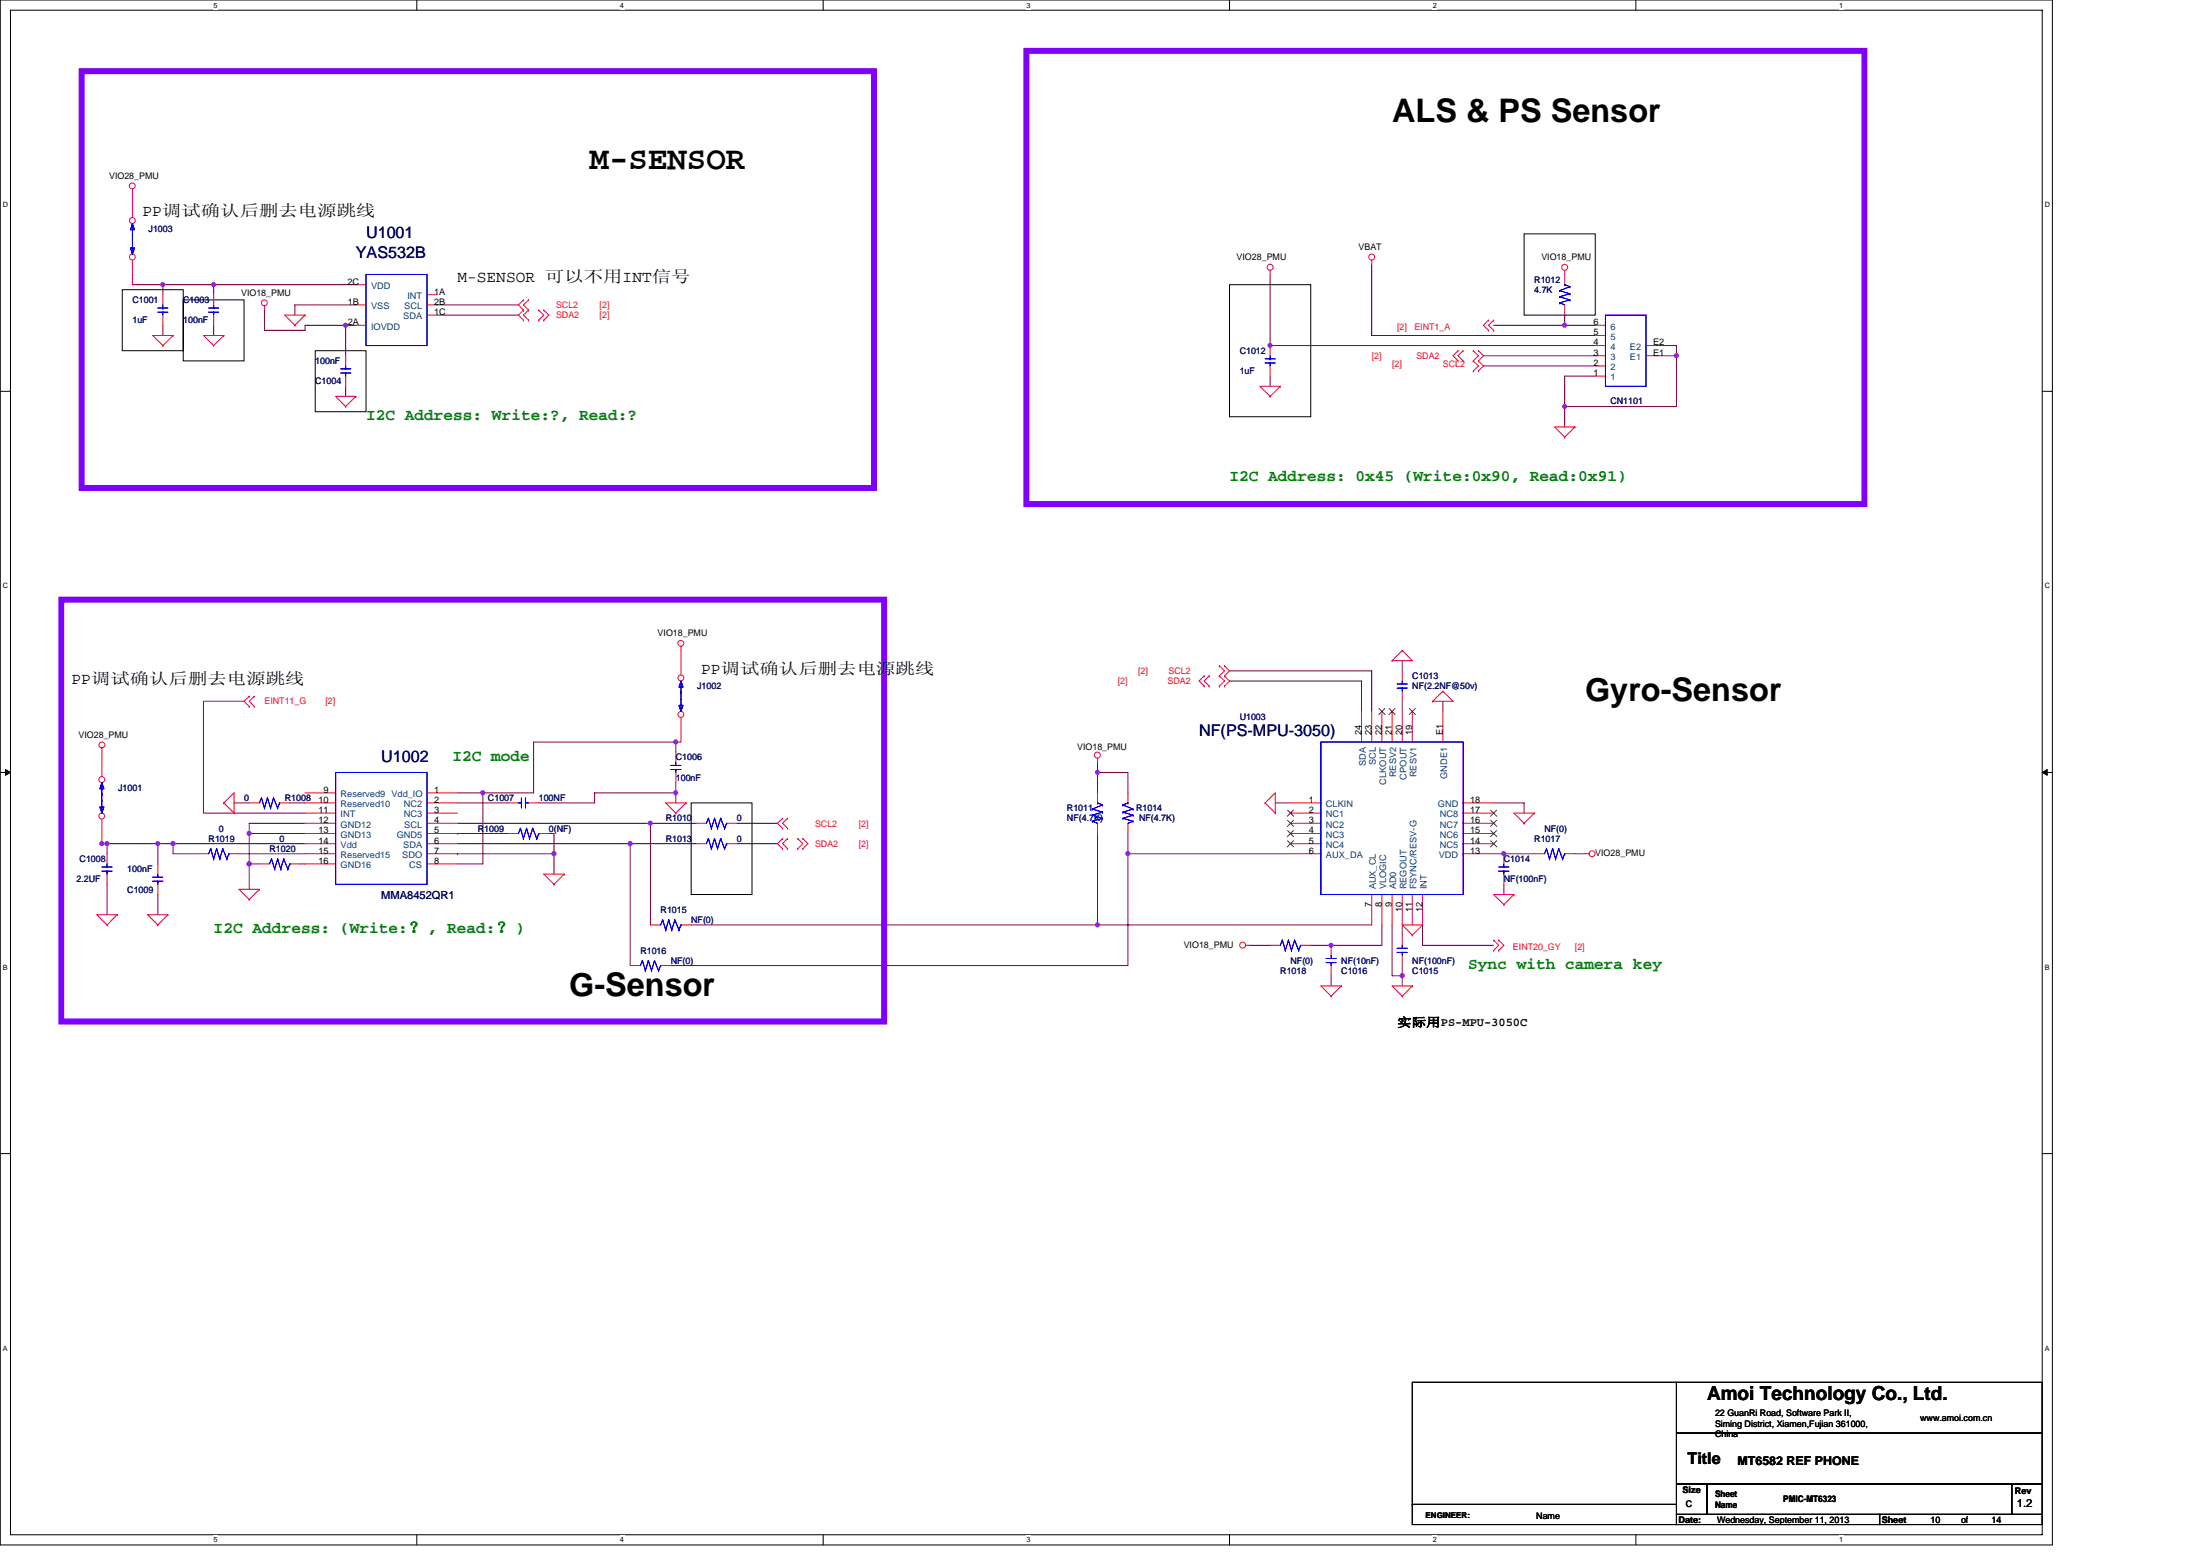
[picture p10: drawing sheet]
<svg xmlns="http://www.w3.org/2000/svg" width="297mm" height="210mm" viewBox="0 0 297 210" stroke-linecap="round" stroke-linejoin="round" font-family="sans-serif">
<path d="M0 0h277.1v208.5h-277.1zM1.4 1.4h274.3v205.7h-274.3z" fill="none" stroke="#000" stroke-width=".14"/>
<g fill="#fff">
<path d="M28.8 .1h.6v1.1h-.6z"/>
<path d="M28.8 207.3h.6v1.1h-.6z"/>
</g>
<path d="M56.3 0v1.4M56.3 207.1v1.4" fill="none" stroke="#000" stroke-width=".14"/>
<g fill="#fff">
<path d="M83.7 .1h.6v1.1h-.6z"/>
<path d="M83.7 207.3h.6v1.1h-.6z"/>
</g>
<path d="M111.1 0v1.4M111.1 207.1v1.4" fill="none" stroke="#000" stroke-width=".14"/>
<g fill="#fff">
<path d="M138.6 .1h.5v1.1h-.5z"/>
<path d="M138.6 207.3h.5v1.1h-.5z"/>
</g>
<path d="M166 0v1.4M166 207.1v1.4" fill="none" stroke="#000" stroke-width=".14"/>
<g fill="#fff">
<path d="M193.4 .1h.6v1.1h-.6z"/>
<path d="M193.4 207.3h.6v1.1h-.6z"/>
</g>
<path d="M220.9 0v1.4M220.9 207.1v1.4" fill="none" stroke="#000" stroke-width=".14"/>
<g fill="#fff">
<path d="M248.3 .1h.6v1.1h-.6z"/>
<path d="M248.3 207.3h.6v1.1h-.6z"/>
<path d="M.4 27.1h.7v1.1h-.7z"/>
<path d="M276.1 27.1h.7v1.1h-.7z"/>
<path d="M.4 78.5h.7v1.1h-.7z"/>
<path d="M276.1 78.5h.7v1.1h-.7z"/>
</g>
<path d="M0 52.8h1.4M275.7 52.8h1.4" fill="none" stroke="#000" stroke-width=".14"/>
<g fill="#fff">
<path d="M.4 130h.7v1.1h-.7z"/>
<path d="M276.1 130h.7v1.1h-.7z"/>
</g>
<path d="M0 104.2h1.4M275.7 104.2h1.4" fill="none" stroke="#000" stroke-width=".14"/>
<path d="M.7 103.8l.7 .4-.7 .4zM275.7 104.2l.7-.4v.8z" fill="#000" stroke="#000" stroke-width=".14"/>
<g fill="#fff">
<path d="M.4 181.4h.7v1.1h-.7z"/>
<path d="M276.1 181.4h.7v1.1h-.7z"/>
</g>
<g fill="none" stroke="#000" stroke-width=".14">
<path d="M16.5 39.1h8.2v8.2h-8.2zM166 38.4h11v17.8h-11zM205.8 31.6h9.6v10.9h-9.6zM24.7 40.5h8.3v8.2h-8.3zM42.6 47.3h6.8v8.3h-6.8zM93.3 108.4h8.2v12.3h-8.2zM0 155.7h1.4M275.7 155.7h1.4M190.7 186.5h35.7v19.2h-35.7zM226.4 186.5h49.3v6.9h-49.3zM226.4 193.4h49.3v6.9h-49.3zM190.7 203h.1"/>
<path d="M190.7 203h35.7M226.4 200.3h4.1v4.1h-4.1zM226.4 204.4h27.4v1.3h-27.4zM230.5 200.3h41.1v4.1h-41.1zM253.8 204.4h21.9v1.3h-21.9zM271.6 200.3h4.1v4.1h-4.1z"/>
</g>
<g fill="none" stroke="#800040" stroke-width=".14">
<path d="M17.9 37v1.4h4.1v1.4M22 38.4h.1M22 38.4h6.8M28.8 38.4h19.2M28.8 38.4v1.4M171.5 37v9.6M185.2 35.7v9.6h30.2M22 43.9v1.4M28.8 43.9v1.4M35.7 41.8v2.8h5.5v-.7h5.5M46.7 52.1v1.4M46.7 43.9v4.1"/>
<path d="M46.7 43.9h.1M46.7 43.9h1.3M48 41.1h-8.2v1.4M59 41.1h11M59 42.5h11M171.5 50.8v1.3M171.5 46.6h.1M171.5 46.6h43.9M200.3 48h15.1M200.3 49.4h15.1M201.7 43.9h9.6M211.3 43.9h.1"/>
<path d="M211.3 42.5v1.4M211.3 54.9v2.7M211.3 54.9h.1M211.3 43.9h4.1M215.4 50.8h-4.1v4.1M223.6 48h2.8M223.6 46.6h2.8M226.4 48v6.9h-15.1M226.4 46.6h.1M226.4 46.6v1.4M33 94.6h-5.5v15.1h13.7M166 91.9h17.8v4.1"/>
<path d="M166 90.5h19.2v5.5M189.3 89.2v1.3M189.3 94.6v1.4M194.8 94.6v1.4M13.8 113.9h.7M14.5 113.9h6.8M14.5 119.3v4.1M14.5 113.9h.1M14.5 113.9v1.3M21.3 113.9v2.7M21.3 113.9h2.1v1.3h3.4M21.3 113.9h.1"/>
<path d="M23.4 113.9h.1M23.4 113.9h17.8M31.6 108.4h2.1M32.3 115.2h8.9M33.7 116.6h.1M33.7 112.5h7.5M33.7 112.5h.1M33.7 116.6h1.3M33.7 112.5v7.5M39.1 108.4h2.1M40.5 116.6h.7M41.2 111.1h-7.5v1.4"/>
<path d="M61.8 108.4h6.8M61.8 115.2h.1M61.8 107h3.4M61.8 111.1h26v13.7M61.8 113.9h23.3M61.8 112.5h.1M61.8 115.2h13M61.8 112.5h6.8M65.2 107v9.6h-3.4M65.2 107h.1M74.1 112.5h.7v2.7M74.8 115.2v2.8"/>
<path d="M85.1 113.9h.1M85.1 113.9v16.4M85.1 113.9h8.9M87.8 111.1h.1M87.8 111.1h6.2M91.2 100.1v1.4M91.2 107h-10.9v1.4h-7.6M91.2 105.6v1.4M91.2 107h.1M91.2 100.1h-19.2v6.9h-6.8M91.2 100.1h.1M91.2 107v1.4"/>
<path d="M91.2 100.1h.7M99.5 113.9h5.5M99.5 111.1h5.5M148.2 104.2h4.1v2.8M148.2 104.2h.1M148.2 102.9v4.1M148.2 112.5v12.3h37M152.3 112.5v2.7M152.3 115.2h.1M152.3 115.2v15.1h-61.7M152.3 115.2h21.9M172.2 108.4h2"/>
<path d="M201.7 108.4h4.1v1.3M201.7 115.2h1.3M203 119.3v1.4M203 115.2h.1M203 115.2h4.2M212.6 115.2h1.4M21.3 120.7v2.7M93.3 124.8h54.9M148.2 124.8h.1M168.8 127.6h2.7M177 127.6h2.7M179.7 131.7v1.4"/>
<path d="M179.7 127.6h.1M186.6 124.8v2.8h-6.9M188 124.8v6.9h1.3M189.3 124.8v1.4M189.3 131.7h.1M189.3 130.3v1.4M189.3 131.7v1.4M192.1 124.8v2.8h9.6"/>
</g>
<g fill="#f0f" stroke="#f0f" stroke-width=".14">
<circle cx="91.2" cy="107" r=".27"/>
<circle cx="28.8" cy="38.4" r=".27"/>
<circle cx="22" cy="38.4" r=".27"/>
<circle cx="46.7" cy="43.9" r=".27"/>
<circle cx="14.4" cy="113.8" r=".27"/>
<circle cx="21.3" cy="113.8" r=".27"/>
<circle cx="74.8" cy="115.2" r=".27"/>
<circle cx="87.8" cy="111.1" r=".27"/>
<circle cx="85.1" cy="113.8" r=".27"/>
<circle cx="33.6" cy="116.6" r=".27"/>
<circle cx="65.2" cy="107" r=".27"/>
<circle cx="33.6" cy="112.5" r=".27"/>
<circle cx="91.2" cy="100.1" r=".27"/>
<circle cx="23.4" cy="113.8" r=".27"/>
<circle cx="211.2" cy="43.9" r=".27"/>
<circle cx="171.5" cy="46.6" r=".27"/>
<circle cx="226.3" cy="48" r=".27"/>
<circle cx="211.2" cy="54.9" r=".27"/>
<circle cx="189.3" cy="131.7" r=".27"/>
<circle cx="179.7" cy="127.6" r=".27"/>
<circle cx="203" cy="115.2" r=".27"/>
<circle cx="13.7" cy="113.8" r=".27"/>
<circle cx="148.2" cy="104.2" r=".27"/>
<circle cx="152.3" cy="115.2" r=".27"/>
<circle cx="148.2" cy="124.8" r=".27"/>
</g>
<g fill="none" stroke="#f00" stroke-width=".14">
<path d="M17.9 25.5v.6M171.5 36.5v.5M185.2 35.1v.6M211.3 36.5v.5M22 46.6h.1M23.4 45.3h-2.8l1.4 1.3M23.4 45.3h.1M23.4 45.3l-1.4 1.3M28.8 46.6h.1M30.2 45.3h-2.7l1.3 1.3M30.2 45.3h.1M30.2 45.3l-1.4 1.3"/>
<path d="M35.7 41.3v.5M39.8 43.9h.1M41.2 42.5h-2.7l1.3 1.4M41.2 42.5h.1M41.2 42.5l-1.4 1.4M46.7 54.9h.1M48 53.5h-2.7l1.4 1.4M48 53.5h.1M48 53.5l-1.3 1.4M70.7 40.5h.1M70.7 41.8h.1M70.7 43.2h.1"/>
<path d="M70.7 40.5l-.7 .6 .7 .7M70.7 41.8l-.7 .7 .7 .7M71.4 41.8h.1M71.4 40.5h.1M71.4 43.2h.1M71.4 40.5l-.7 .6 .7 .7M71.4 41.8l-.7 .7 .7 .7M72.7 43.2h.1M72.7 41.8h.1M72.7 41.8l.7 .7-.7 .7M73.4 43.2h.1M73.4 41.8h.1"/>
<path d="M73.4 41.8l.7 .7-.7 .7M171.5 53.5h.1M172.9 52.1h-2.8l1.4 1.4M172.9 52.1h.1M172.9 52.1l-1.4 1.4M196.9 48.7h.1M196.9 47.3h.1M196.9 47.3l-.7 .7 .7 .7M197.5 48.7h.1M197.5 47.3h.1M197.5 47.3l-.6 .7 .6 .7M198.9 48.7h.1"/>
<path d="M198.9 47.3h.1M198.9 50.1h.1M198.9 47.3l.7 .7-.7 .7M198.9 48.7l.7 .7-.7 .7M199.6 47.3h.1M199.6 48.7h.1M199.6 50.1h.1M199.6 47.3l.7 .7-.7 .7M199.6 48.7l.7 .7-.7 .7M201 43.2h.1M201 44.6h.1M201 43.2l-.7 .7 .7 .7"/>
<path d="M201.7 43.2h.1M201.7 44.6h.1M201.7 43.2l-.7 .7 .7 .7M211.3 59h.1M212.6 57.6h-2.7l1.4 1.4M212.6 57.6h.1M212.6 57.6l-1.3 1.4M33.7 95.3h.1M33.7 94h.1M33.7 94l-.7 .6 .7 .7M34.3 94h.1M34.3 95.3h.1"/>
<path d="M34.3 94l-.6 .6 .6 .7M91.9 87.2v.6M162.6 92.6h.1M162.6 91.2h.1M162.6 91.2l-.7 .7 .7 .7M163.3 92.6h.1M163.3 91.2h.1M163.3 91.2l-.7 .7 .7 .7M164.6 92.6h.1M164.6 91.2h.1M164.6 89.9h.1M164.6 91.2l.7 .7-.7 .7"/>
<path d="M164.6 89.9l.7 .6-.7 .7M165.3 91.2h.1M165.3 92.6h.1M165.3 89.9h.1M165.3 91.2l.7 .7-.7 .7M165.3 89.9l.7 .6-.7 .7M188 89.2h.1M189.3 87.8l1.4 1.4h-2.7M189.3 87.8h.1M189.3 87.8l-1.3 1.4M193.4 94.6h.1M194.8 93.3l1.4 1.3h-2.8"/>
<path d="M194.8 93.3h.1M194.8 93.3l-1.4 1.3M13.8 100.9v.6M21.3 116.6v1.4M21.3 119.3v1.4M30.2 108.4l1.4-1.4v2.7M30.2 108.4h.1M30.2 108.4l1.4 1.3M31.6 109.7h.1M68.6 108.4h1.4M71.4 108.4h1.3M74.8 119.3h.1"/>
<path d="M76.2 118h-2.8l1.4 1.3M76.2 118h.1M76.2 118l-1.4 1.3M91.2 109.7h.1M92.6 108.4h-2.7l1.3 1.3M92.6 108.4h.1M92.6 108.4l-1.4 1.3M105.7 110.4h.1M105.7 111.8h.1M105.7 113.2h.1M105.7 114.5h.1M105.7 110.4l-.7 .7 .7 .7"/>
<path d="M105.7 113.2l-.7 .7 .7 .6M106.3 111.8h.1M106.3 110.4h.1M106.3 114.5h.1M106.3 113.2h.1M106.3 110.4l-.6 .7 .6 .7M106.3 113.2l-.6 .7 .6 .6M107.7 114.5h.1M107.7 113.2h.1M107.7 113.2l.7 .7-.7 .6M108.4 114.5h.1M108.4 113.2h.1"/>
<path d="M108.4 113.2l.7 .7-.7 .6M148.2 102.3v.6M148.2 107v1.4M148.2 111.1v1.4M170.8 108.4l1.4-1.4v2.7M170.8 108.4h.1M170.8 108.4l1.4 1.3M172.2 109.7h.1M205.8 111.1h.1M207.2 109.7h-2.8l1.4 1.4M207.2 109.7h.1M207.2 109.7l-1.4 1.4"/>
<path d="M214 115.2h.6M14.5 124.8h.1M15.8 123.4h-2.7l1.4 1.4M15.8 123.4h.1M15.8 123.4l-1.3 1.4M21.3 124.8h.1M22.7 123.4h-2.8l1.4 1.4M22.7 123.4h.1M22.7 123.4l-1.4 1.4M33.7 121.4h.1M35 120h-2.7l1.4 1.4M35 120h.1"/>
<path d="M35 120l-1.3 1.4M168.2 127.6h.6M179.7 134.4h.1M179.7 127.6v1.3M179.7 130.3v1.4M181.1 133.1h-2.8l1.4 1.3M181.1 133.1h.1M181.1 133.1l-1.4 1.3M189.3 134.4h.1M190.7 133.1h-2.7l1.3 1.3M190.7 133.1h.1M190.7 126.2h.1"/>
<path d="M190.7 133.1l-1.4 1.3M192.1 124.8h-2.8l1.4 1.4M192.1 124.8h.1M192.1 124.8l-1.4 1.4M201.7 126.9h.1M201.7 128.2h.1M201.7 126.9l.7 .7-.7 .6M202.4 126.9h.1M202.4 128.2h.1M202.4 126.9l.6 .7-.6 .6M203 122.1h.1M204.4 120.7h-2.7l1.3 1.4"/>
<path d="M204.4 120.7h.1M204.4 120.7l-1.4 1.4"/>
<circle cx="17.9" cy="25.1" r=".4"/>
<circle cx="171.5" cy="36.1" r=".4"/>
<circle cx="185.2" cy="34.7" r=".4"/>
<circle cx="211.3" cy="36.1" r=".4"/>
<circle cx="35.7" cy="40.9" r=".4"/>
<circle cx="91.9" cy="86.8" r=".4"/>
<circle cx="13.8" cy="100.5" r=".4"/>
<circle cx="148.2" cy="101.9" r=".4"/>
<circle cx="215" cy="115.2" r=".4"/>
<circle cx="167.8" cy="127.5" r=".4"/>
</g>
<path d="M11 9.6h107v56.2h-107zM138.6 6.9h113.1v61.1h-113.1zM8.3 80.9h111.1v57h-111.1z" fill="none" stroke="#8000ff" stroke-width=".8"/>
<g fill="none" stroke="#00f" stroke-width=".14">
<path d="M20.6 118.9h1.4M20.6 118.4h1.4M21.3 118v.4M21.3 118.9h.1M21.3 118.9v.4M70 108.4h.4M70.4 107.7v1.4M70.9 107.7v1.4M70.9 108.4h.1M70.9 108.4h.5M147.5 110.8h.1M147.5 110h.1"/>
<path d="M147.5 109.2h.1M147.5 110.8l.7 .3M147.5 110l1.4 .4M147.5 109.2l1.4 .4M148.2 108.4h.1M148.2 108.4l.7 .2M148.9 110.4h.1M148.9 109.6h.1M148.9 108.6h.1M148.9 110.4l-1.4 .4M148.9 109.6l-1.4 .4M148.9 108.6l-1.4 .6"/>
<path d="M179 129.9h1.4M179 129.3h1.4M179.7 128.9v.4M179.7 129.9h.1M179.7 129.9v.4"/>
</g>
<circle cx="17.9" cy="29.8" r=".4" fill="#fff" stroke="#f00" stroke-width=".14"/>
<path d="M17.9 26.1v3.3" fill="none" stroke="#f00" stroke-width=".14"/>
<circle cx="17.9" cy="34.7" r=".4" fill="#fff" stroke="#f00" stroke-width=".14"/>
<g fill="none" stroke="#f00" stroke-width=".14">
<path d="M17.9 35.1v3.3M171.5 46.6v1.4M171.5 49.4v1.4M33.7 108.4h1.3M37.8 108.4h1.3M41.2 113.9h4.1M41.2 108.4h4.1M41.2 107h4.1M41.2 109.7h4.1M41.2 111.1h4.1M41.2 112.5h4.1M41.2 115.2h4.1"/>
<path d="M41.2 116.6h4.1M57.7 113.9h4.1M57.7 108.4h4.1M57.7 107h4.1M57.7 109.7h4.1M57.7 111.1h4.1M57.7 112.5h4.1M57.7 115.2h4.1M57.7 116.6h4.1M94 113.9h1.4M98.1 113.9h1.4M152.3 107v1.4"/>
<path d="M152.3 111.1v1.4M203 115.2v1.4M203 118v1.3M207.2 115.2h1.3M211.3 115.2h1.3M87.8 124.8h1.4M91.9 124.8h1.4"/>
</g>
<g fill="none" stroke="#00f" stroke-width=".14">
<path d="M17.9 31.7v2.6l-.3-.8h.6l-.3 .8M17.9 30.2l-.3 .8h.6l-.3-.8v1.6M17.9 31.7h.1M170.8 48.4h1.4M170.8 49h1.4M171.5 49v.4M171.5 48.4h.1M171.5 48v.4M35.3 107.7h.1M35.3 107.7l-.3 .7M35.3 107.7l.4 1.4M35.7 109.1h.1"/>
<path d="M36.1 107.7h.1M36.1 107.7l-.4 1.4M36.1 107.7l.4 1.4M36.5 109.1h.1M36.9 107.7h.1M36.9 107.7l-.4 1.4M36.9 107.7l.6 1.4M37.5 109.1h.1M37.8 108.4h.1M37.8 108.4l-.3 .7M45.3 104.2h12.4v15.1h-12.4zM95.6 113.2h.1"/>
<path d="M95.6 113.2l-.2 .7M95.6 113.2l.5 1.3M96.1 114.5h.1M96.5 113.2h.1M96.5 113.2l-.4 1.3M96.5 113.2l.4 1.3M96.9 114.5h.1M97.3 113.2h.1M97.3 113.2l-.4 1.3M97.3 113.2l.5 1.3M97.8 114.5h.1M98.1 113.9h.1"/>
<path d="M98.1 113.9l-.3 .6M151.6 110.4h.1M151.6 109.6h.1M151.6 108.6h.1M151.6 110.4l1.4 .4M151.6 109.6l1.4 .4M151.6 108.6l1.4 .6M152.3 108.4h.1M152.3 108.4l-.7 .2M153 110.8h.1M153 110h.1M153 109.2h.1"/>
<path d="M153 110.8l-.7 .3M153 110l-1.4 .4M153 109.2l-1.4 .4M202.4 117.6h1.3M202.4 117h1.3M203 116.6v.4M203 117.6h.1M203 117.6v.4M208.8 114.5h.1M208.8 114.5l-.3 .7M208.8 114.5l.4 1.4M209.2 115.9h.1"/>
<path d="M209.6 114.5h.1M209.6 114.5l-.4 1.4M209.6 114.5l.4 1.4M210 115.9h.1M210.5 114.5h.1M210.5 114.5l-.5 1.4M210.5 114.5l.5 1.4M211 115.9h.1M211.3 115.2h.1M211.3 115.2l-.3 .7M89.5 124.1h.1M89.5 124.1l-.3 .7"/>
<path d="M89.5 124.1l.4 1.4M89.9 125.5h.1M90.3 124.1h.1M90.3 124.1l-.4 1.4M90.3 124.1l.4 1.4M90.7 125.5h.1M91.1 124.1h.1M91.1 124.1l-.4 1.4M91.1 124.1l.6 1.4M91.7 125.5h.1M91.9 124.8h.1M91.9 124.8l-.2 .7"/>
</g>
<circle cx="13.7" cy="105.2" r=".4" fill="#fff" stroke="#f00" stroke-width=".14"/>
<path d="M13.8 101.5v3.3" fill="none" stroke="#f00" stroke-width=".14"/>
<circle cx="13.7" cy="110.1" r=".4" fill="#fff" stroke="#f00" stroke-width=".14"/>
<g fill="none" stroke="#f00" stroke-width=".14">
<path d="M28.8 39.8v1.3M28.8 42.5v1.4M215.4 50.8h1.4M215.4 49.4h1.4M215.4 48h1.4M215.4 46.6h1.4M215.4 45.3h1.4M215.4 43.9h1.4M222.2 48h1.4M222.2 46.6h1.4M189.3 90.5v1.4M189.3 93.3v1.3"/>
<path d="M13.8 110.6v3.3M35 116.6h1.4M39.1 116.6h1.4M68.6 112.5h1.4M72.7 112.5h1.4M91.2 101.5v1.4M91.2 104.2v1.4M94 111.1h1.4M98.1 111.1h1.4M85.1 130.3h1.4M89.2 130.3h1.4M189.3 126.2v1.4"/>
<path d="M189.3 128.9v1.4"/>
</g>
<g fill="none" stroke="#00f" stroke-width=".14">
<path d="M28.2 42.1h1.3M28.2 41.6h1.3M28.8 41.1v.5M28.8 42.1h.1M28.8 42.1v.4M216.8 42.5h5.4v9.6h-5.4zM188.6 92.9h1.4M188.6 92.3h1.4M189.3 91.9v.4M189.3 92.9h.1M189.3 92.9v.4M13.8 107.1v2.6l-.3-.8h.5l-.2 .8"/>
<path d="M13.8 105.6l-.3 .8h.5l-.2-.8v1.7M13.8 107.1h.1M36.7 115.9h.1M36.7 115.9l-.3 .7M36.7 115.9l.4 1.4M37.1 117.3h.1M37.5 115.9h.1M37.5 115.9l-.4 1.4M37.5 115.9l.4 1.4M37.9 117.3h.1M38.3 115.9h.1M38.3 115.9l-.4 1.4"/>
<path d="M38.3 115.9l.6 1.4M38.9 117.3h.1M39.1 116.6h.1M39.1 116.6l-.2 .7M70.3 111.8h.1M70.3 111.8l-.3 .7M70.3 111.8l.4 1.4M70.7 113.2h.1M71.1 111.8h.1M71.1 111.8l-.4 1.4M71.1 111.8l.4 1.4M71.5 113.2h.1"/>
<path d="M71.9 111.8h.1M71.9 111.8l-.4 1.4M71.9 111.8l.6 1.4M72.5 113.2h.1M72.7 112.5h.1M72.7 112.5l-.2 .7M90.6 103.8h1.3M90.6 103.3h1.3M91.2 102.9v.4M91.2 103.8h.1M91.2 103.8v.4M95.6 110.4h.1"/>
<path d="M95.6 110.4l-.2 .7M95.6 110.4l.5 1.4M96.1 111.8h.1M96.5 110.4h.1M96.5 110.4l-.4 1.4M96.5 110.4l.4 1.4M96.9 111.8h.1M97.3 110.4h.1M97.3 110.4l-.4 1.4M97.3 110.4l.5 1.4M97.8 111.8h.1M98.1 111.1h.1"/>
<path d="M98.1 111.1l-.3 .7M86.7 129.6h.1M86.7 129.6l-.2 .7M86.7 129.6l.4 1.4M87.1 131h.1M87.5 129.6h.1M87.5 129.6l-.4 1.4M87.5 129.6l.5 1.4M88 131h.1M88.4 129.6h.1M88.4 129.6l-.4 1.4M88.4 129.6l.5 1.4"/>
<path d="M88.9 131h.1M89.2 130.3h.1M89.2 130.3l-.3 .7M188.6 128.5h1.4M188.6 128h1.4M189.3 127.6v.4M189.3 128.5h.1M189.3 128.5v.4"/>
</g>
<circle cx="91.9" cy="91.5" r=".4" fill="#fff" stroke="#f00" stroke-width=".14"/>
<path d="M91.9 87.8v3.3" fill="none" stroke="#f00" stroke-width=".14"/>
<circle cx="91.9" cy="96.4" r=".4" fill="#fff" stroke="#f00" stroke-width=".14"/>
<g fill="none" stroke="#f00" stroke-width=".14">
<path d="M22 39.8v1.3M48 38.4h1.4M57.7 39.8h1.3M211.3 37v1.4M22 42.5v1.4M46.7 48v1.4M46.7 50.8v1.3M48 41.1h1.4M48 43.9h1.4M57.7 41.1h1.3M57.7 42.5h1.3M211.3 41.1v1.4"/>
<path d="M91.9 96.8v3.3M183.8 96v4.1M185.2 96v4.1M186.6 96v4.1M188 96v4.1M189.3 96v4.1M190.7 96v4.1M194.8 96v4.1M14.5 115.2v1.4M14.5 118v1.3M26.8 115.2h1.4M30.9 115.2h1.4"/>
<path d="M174.2 108.4h4.1M174.2 109.7h4.1M174.2 111.1h4.1M174.2 112.5h4.1M174.2 113.9h4.1M174.2 115.2h4.1M197.5 108.4h4.2M197.5 109.7h4.2M197.5 111.1h4.2M197.5 112.5h4.2M197.5 113.9h4.2M197.5 115.2h4.2"/>
<path d="M171.5 127.6h1.4M175.6 127.6h1.4M185.2 120.7v4.1M186.6 120.7v4.1M188 120.7v4.1M189.3 120.7v4.1M190.7 120.7v4.1M192.1 120.7v4.1"/>
</g>
<g fill="none" stroke="#00f" stroke-width=".14">
<path d="M49.4 37h8.3v9.6h-8.3zM210.6 39.2h.1M210.6 39.2l1.4 .4M211.3 38.4h.1M211.3 38.4l.7 .3M212 39.6h.1M212 38.7h.1M212 39.6l-1.4 .4M212 38.7l-1.4 .5M21.3 41.6h1.4M21.3 42.1h1.4M22 42.1v.4"/>
<path d="M22 41.6h.1M22 41.1v.5M46 50.3h1.4M46 49.8h1.4M46.7 49.4v.4M46.7 50.3h.1M46.7 50.3v.5M210.6 40.9h.1M210.6 40h.1M210.6 40.9l.7 .2M210.6 40l1.4 .5M212 40.5h.1"/>
<path d="M212 40.5l-1.4 .4M91.9 93.4v2.6l-.2-.8h.5l-.3 .8M91.9 91.9l-.2 .8h.5l-.3-.8v1.7M91.9 93.4h.1M13.8 117.6h1.3M13.8 117h1.3M14.5 116.6v.4M14.5 117.6h.1M14.5 117.6v.4M28.4 114.5h.1M28.4 114.5l-.2 .7M28.4 114.5l.4 1.4"/>
<path d="M28.8 115.9h.1M29.2 114.5h.1M29.2 114.5l-.4 1.4M29.2 114.5l.5 1.4M29.7 115.9h.1M30.1 114.5h.1M30.1 114.5l-.4 1.4M30.1 114.5l.5 1.4M30.6 115.9h.1M30.9 115.2h.1M30.9 115.2l-.3 .7M178.3 100.1h19.2v20.6h-19.2z"/>
<path d="M173.1 126.9h.1M173.1 126.9l-.2 .7M173.1 126.9l.4 1.3M173.5 128.2h.1M174 126.9h.1M174 126.9l-.5 1.3M174 126.9l.4 1.3M174.4 128.2h.1M174.8 126.9h.1M174.8 126.9l-.4 1.3M174.8 126.9l.5 1.3M175.3 128.2h.1"/>
<path d="M175.6 127.6h.1M175.6 127.6l-.3 .6"/>
</g>
<g fill="none" stroke="#804000" stroke-width=".14">
<path d="M186.2 95.6l.8 .8M187 95.6l-.8 .8M187.6 95.6l.8 .8M188.4 95.6l-.9 .8M190.3 95.6l.8 .8M191.1 95.6l-.8 .8M173.8 109.3l.9 .9M173.8 110.7l.9 .8M173.8 112.1l.9 .8M173.8 113.5l.9 .8M174.6 109.3l-.8 .9M174.6 110.7l-.8 .8"/>
<path d="M174.6 112.1l-.8 .8M174.6 113.5l-.8 .8M201.3 109.3l.8 .9M201.3 110.7l.8 .8M201.3 112.1l.8 .8M201.3 113.5l.8 .8M202.1 109.3l-.9 .9M202.1 110.7l-.9 .8M202.1 112.1l-.9 .8M202.1 113.5l-.9 .8"/>
</g>
<g fill="#f0f" stroke="#f0f" stroke-width=".14">
<circle cx="91.2" cy="107" r=".27"/>
<circle cx="28.8" cy="38.4" r=".27"/>
<circle cx="22" cy="38.4" r=".27"/>
<circle cx="46.7" cy="43.9" r=".27"/>
<circle cx="14.4" cy="113.8" r=".27"/>
<circle cx="21.3" cy="113.8" r=".27"/>
<circle cx="74.8" cy="115.2" r=".27"/>
<circle cx="87.8" cy="111.1" r=".27"/>
<circle cx="85.1" cy="113.8" r=".27"/>
<circle cx="33.6" cy="116.6" r=".27"/>
<circle cx="65.2" cy="107" r=".27"/>
<circle cx="33.6" cy="112.5" r=".27"/>
<circle cx="91.2" cy="100.1" r=".27"/>
<circle cx="23.4" cy="113.8" r=".27"/>
<circle cx="211.2" cy="43.9" r=".27"/>
<circle cx="171.5" cy="46.6" r=".27"/>
<circle cx="226.3" cy="48" r=".27"/>
<circle cx="211.2" cy="54.9" r=".27"/>
<circle cx="189.3" cy="131.7" r=".27"/>
<circle cx="179.7" cy="127.6" r=".27"/>
<circle cx="203" cy="115.2" r=".27"/>
<circle cx="13.7" cy="113.8" r=".27"/>
<circle cx="148.2" cy="104.2" r=".27"/>
<circle cx="152.3" cy="115.2" r=".27"/>
<circle cx="148.2" cy="124.8" r=".27"/>
</g>
<g font-size="4.4">
<text x="188" y="16.4">ALS &amp; PS Sensor</text>
<text x="79.6" y="22.9">M-SENSOR</text>
<text x="214" y="94.6">Gyro-Sensor</text>
<text x="76.9" y="134.4">G-Sensor</text>
</g>
<text font-size="2.6" x="230.5" y="189">Amoi Technology Co., Ltd.</text>
<g font-size="2.2">
<text x="19.2" y="29.2">PP调试确认后删去电源跳线</text>
<text x="61.8" y="38.1">M-SENSOR 可以不用INT信号</text>
<text x="9.6" y="92.3">PP调试确认后删去电源跳线</text>
<text x="94.7" y="90.9">PP调试确认后删去电源跳线</text>
<text x="227.9" y="197.6">Title</text>
</g>
<g font-size="2.2" fill="#000080">
<text x="48" y="34.9">YAS532B</text>
<text x="49.4" y="32.1">U1001</text>
<text x="161.9" y="99.3">NF(PS-MPU-3050)</text>
<text x="51.5" y="102.8">U1002</text>
</g>
<g font-size="2.2" fill="#008000">
<text x="49.4" y="56.7">I2C Address: Write:?, Read:?</text>
<text x="166" y="64.9">I2C Address: 0x45 (Write:0x90, Read:0x91)</text>
<text x="61.1" y="102.6">I2C mode</text>
<text x="28.8" y="126">I2C Address: (Write:？, Read:？)</text>
<text x="198.2" y="130.7">Sync with camera key</text>
</g>
<g font-size="1.6">
<text x="188.6" y="138.5">实际用PS-MPU-3050C</text>
<text x="234.6" y="197.7">MT6582 REF PHONE</text>
</g>
<text font-size="1.5" fill="#000080" x="51.5" y="121.4">MMA8452QR1</text>
<text font-size="1.5" x="272.3" y="203.4">1.2</text>
<g font-size="1.2">
<text x="14.7" y="24.2">VIO28_PMU</text>
<text x="167" y="35.1">VIO28_PMU</text>
<text x="183.4" y="33.8">VBAT</text>
<text x="208.1" y="35.1">VIO18_PMU</text>
<text x="32.6" y="39.9">VIO18_PMU</text>
<text x="46.9" y="38.4">2C</text>
<text x="47" y="41.1">1B</text>
<text x="58.6" y="41.1">2B</text>
<text x="58.6" y="39.8">1A</text>
<text x="47" y="43.9">2A</text>
<text x="58.6" y="42.5">1C</text>
<text x="215.1" y="48">3</text>
<text x="215.1" y="46.6">4</text>
<text x="215.1" y="45.3">5</text>
<text x="215.1" y="43.9">6</text>
<text x="223.2" y="48">E1</text>
<text x="223.2" y="46.6">E2</text>
<text x="215.1" y="50.7">1</text>
<text x="215.1" y="49.4">2</text>
<text x="88.8" y="85.9">VIO18_PMU</text>
<text x="10.6" y="99.6">VIO28_PMU</text>
<text x="145.4" y="101.3">VIO18_PMU</text>
<text x="183.8" y="99.2" transform="rotate(-90 183.8 99.2)">24</text>
<text x="185.2" y="99.2" transform="rotate(-90 185.2 99.2)">23</text>
<text x="186.6" y="99.2" transform="rotate(-90 186.6 99.2)">22</text>
<text x="187.9" y="99.2" transform="rotate(-90 187.9 99.2)">21</text>
<text x="189.3" y="99.2" transform="rotate(-90 189.3 99.2)">20</text>
<text x="190.7" y="99.2" transform="rotate(-90 190.7 99.2)">19</text>
<text x="194.8" y="99.2" transform="rotate(-90 194.8 99.2)">E1</text>
<text x="43.7" y="107">9</text>
<text x="58.6" y="107">1</text>
<text x="43" y="108.3">10</text>
<text x="43" y="109.7">11</text>
<text x="43" y="111.1">12</text>
<text x="43" y="112.5">13</text>
<text x="43" y="113.8">14</text>
<text x="58.6" y="113.8">6</text>
<text x="58.6" y="108.3">2</text>
<text x="58.6" y="109.7">3</text>
<text x="58.6" y="112.5">5</text>
<text x="58.6" y="111.1">4</text>
<text x="176.7" y="108.3">1</text>
<text x="176.7" y="109.7">2</text>
<text x="176.7" y="111.1">3</text>
<text x="176.7" y="112.5">4</text>
<text x="176.7" y="113.8">5</text>
<text x="198.5" y="108.3">18</text>
<text x="198.5" y="109.7">17</text>
<text x="198.5" y="111.1">16</text>
<text x="198.5" y="112.5">15</text>
<text x="198.5" y="113.8">14</text>
<text x="43" y="115.2">15</text>
<text x="43" y="116.6">16</text>
<text x="58.6" y="116.6">8</text>
<text x="58.6" y="115.2">7</text>
<text x="176.7" y="115.2">6</text>
<text x="198.5" y="115.2">13</text>
<text x="215.4" y="115.5">VIO28_PMU</text>
<text x="185.2" y="122.4" transform="rotate(-90 185.2 122.4)">7</text>
<text x="186.6" y="122.4" transform="rotate(-90 186.6 122.4)">8</text>
<text x="187.9" y="122.4" transform="rotate(-90 187.9 122.4)">9</text>
<text x="189.3" y="123.1" transform="rotate(-90 189.3 123.1)">10</text>
<text x="190.7" y="123.1" transform="rotate(-90 190.7 123.1)">11</text>
<text x="192" y="123.1" transform="rotate(-90 192 123.1)">12</text>
<text x="159.8" y="127.9">VIO18_PMU</text>
<text x="231.6" y="191.1">22 GuanRi Road, Software Park II,</text>
<text x="259.3" y="191.8">www.amoi.com.cn</text>
<text x="231.6" y="192.5">Siming District, Xiamen,Fujian 361000,</text>
<text x="231.6" y="194">China</text>
<text x="227.2" y="201.5">Size</text>
<text x="227.6" y="203.4">C</text>
<text x="231.6" y="202.1">Sheet</text>
<text x="231.6" y="203.5">Name</text>
<text x="240.8" y="202.8">PMIC-MT6323</text>
<text x="272" y="201.7">Rev</text>
<text x="207.4" y="204.9">Name</text>
<text x="226.6" y="205.5">Date:</text>
<text x="231.8" y="205.5">Wednesday, September 11, 2013</text>
<text x="254.1" y="205.5">Sheet</text>
<text x="260.6" y="205.5">10</text>
<text x="264.8" y="205.5">of</text>
<text x="268.9" y="205.5">14</text>
</g>
<g font-size="1.2" fill="#000080">
<text x="20.1" y="31.3">J1003</text>
<text x="17.9" y="40.9">C1001</text>
<text x="24.7" y="40.9">C1003</text>
<text x="207.2" y="38.2">R1012</text>
<text x="207.2" y="39.5">4.7K</text>
<text x="17.9" y="43.6">1uF</text>
<text x="24.7" y="43.6">100nF</text>
<text x="167.4" y="47.8">C1012</text>
<text x="42.6" y="51.9">C1004</text>
<text x="42.6" y="49.1">100nF</text>
<text x="167.4" y="50.5">1uF</text>
<text x="217.4" y="54.5">CN1101</text>
<text x="94.1" y="93">J1002</text>
<text x="190.7" y="91.7">C1013</text>
<text x="190.7" y="93">NF(2.2NF@50v)</text>
<text x="167.4" y="97.1">U1003</text>
<text x="16" y="106.7">J1001</text>
<text x="91.2" y="102.6">C1006</text>
<text x="91.2" y="105.4">100nF</text>
<text x="28.2" y="113.6">R1019</text>
<text x="29.5" y="112.2">0</text>
<text x="33" y="108.1">0</text>
<text x="37.8" y="113.6">0</text>
<text x="38.5" y="108.1">R1008</text>
<text x="64.5" y="112.2">R1009</text>
<text x="65.9" y="108.1">C1007</text>
<text x="72.7" y="108.1">100NF</text>
<text x="74.1" y="112.2">0(NF)</text>
<text x="89.9" y="113.6">R1013</text>
<text x="89.9" y="110.8">R1010</text>
<text x="99.5" y="113.6">0</text>
<text x="99.5" y="110.8">0</text>
<text x="144.1" y="109.5">R1011</text>
<text x="144.1" y="110.8">NF(4.7K)</text>
<text x="153.4" y="109.5">R1014</text>
<text x="153.8" y="110.8">NF(4.7K)</text>
<text x="207.2" y="113.6">R1017</text>
<text x="208.5" y="112.2">NF(0)</text>
<text x="10.3" y="119.1">2.2UF</text>
<text x="10.7" y="116.3">C1008</text>
<text x="17.2" y="117.7">100nF</text>
<text x="36.4" y="115">R1020</text>
<text x="203" y="116.3">C1014</text>
<text x="203" y="119.1">NF(100nF)</text>
<text x="17.2" y="120.5">C1009</text>
<text x="89.2" y="123.2">R1015</text>
<text x="93.3" y="124.6">NF(0)</text>
<text x="86.5" y="128.7">R1016</text>
<text x="90.6" y="130">NF(0)</text>
<text x="172.9" y="131.4">R1018</text>
<text x="174.2" y="130">NF(0)</text>
<text x="181.1" y="131.4">C1016</text>
<text x="181.1" y="130">NF(10nF)</text>
<text x="190.7" y="131.4">C1015</text>
<text x="190.7" y="130">NF(100nF)</text>
</g>
<g font-size="1.2" fill="#004080">
<text x="50.1" y="41.7">VSS</text>
<text x="50.1" y="39">VDD</text>
<text x="54.6" y="41.7">SCL</text>
<text x="55" y="40.3">INT</text>
<text x="50.1" y="44.5">IOVDD</text>
<text x="54.4" y="43.1">SDA</text>
<text x="217.4" y="47.2">4</text>
<text x="217.4" y="45.8">5</text>
<text x="217.4" y="44.5">6</text>
<text x="220.1" y="47.2">E2</text>
<text x="217.4" y="51.3">1</text>
<text x="217.4" y="50">2</text>
<text x="217.4" y="48.6">3</text>
<text x="220.1" y="48.6">E1</text>
<text x="46" y="107.6">Reserved9 Vdd_IO</text>
<text x="184.4" y="103.4" transform="rotate(-90 184.4 103.4)">SDA</text>
<text x="185.8" y="103.3" transform="rotate(-90 185.8 103.3)">SCL</text>
<text x="187.2" y="105.9" transform="rotate(-90 187.2 105.9)">CLKOUT</text>
<text x="188.5" y="104.9" transform="rotate(-90 188.5 104.9)">RESV2</text>
<text x="189.9" y="105.2" transform="rotate(-90 189.9 105.2)">CPOUT</text>
<text x="191.3" y="104.9" transform="rotate(-90 191.3 104.9)">RESV1</text>
<text x="195.4" y="105.1" transform="rotate(-90 195.4 105.1)">GNDE1</text>
<text x="46" y="108.9">Reserved10</text>
<text x="46" y="110.3">INT</text>
<text x="46" y="111.7">GND12</text>
<text x="46" y="113.1">GND13</text>
<text x="53.6" y="113.1">GND5</text>
<text x="54.5" y="108.9">NC2</text>
<text x="54.5" y="110.3">NC3</text>
<text x="54.6" y="111.7">SCL</text>
<text x="179" y="108.9">CLKIN</text>
<text x="179" y="110.3">NC1</text>
<text x="179" y="111.7">NC2</text>
<text x="179" y="113.1">NC3</text>
<text x="194.1" y="108.9">GND</text>
<text x="194.4" y="110.3">NC8</text>
<text x="194.4" y="111.7">NC7</text>
<text x="194.4" y="113.1">NC6</text>
<text x="46" y="114.4">Vdd</text>
<text x="46" y="115.8">Reserved15</text>
<text x="46" y="117.2">GND16</text>
<text x="54.3" y="115.8">SDO</text>
<text x="54.4" y="114.4">SDA</text>
<text x="55.3" y="117.2">CS</text>
<text x="179" y="114.4">NC4</text>
<text x="179" y="115.8">AUX_DA</text>
<text x="194.3" y="115.8">VDD</text>
<text x="194.4" y="114.4">NC5</text>
<text x="185.8" y="120" transform="rotate(-90 185.8 120)">AUX_CL</text>
<text x="187.2" y="120" transform="rotate(-90 187.2 120)">VLOGIC</text>
<text x="188.5" y="120" transform="rotate(-90 188.5 120)">AD0</text>
<text x="189.9" y="120" transform="rotate(-90 189.9 120)">REGOUT</text>
<text x="191.3" y="120" transform="rotate(-90 191.3 120)">FSYNC/RESV-G</text>
<text x="192.6" y="120" transform="rotate(-90 192.6 120)">INT</text>
</g>
<g font-size="1.2" fill="#f00">
<text x="75.1" y="41.6">SCL2</text>
<text x="81" y="41.6">[2]</text>
<text x="75.1" y="43">SDA2</text>
<text x="81" y="43">[2]</text>
<text x="188.6" y="44.5">[2]</text>
<text x="191" y="44.5">EINT1_A</text>
<text x="185.2" y="48.5">[2]</text>
<text x="188" y="49.6">[2]</text>
<text x="191.2" y="48.5">SDA2</text>
<text x="194.8" y="49.6">SCL2</text>
<text x="35.7" y="95">EINT11_G</text>
<text x="43.9" y="95">[2]</text>
<text x="150.9" y="92.3">[2]</text>
<text x="153.7" y="91">[2]</text>
<text x="157.6" y="92.3">SDA2</text>
<text x="157.8" y="91">SCL2</text>
<text x="110" y="111.5">SCL2</text>
<text x="115.9" y="111.5">[2]</text>
<text x="110" y="114.3">SDA2</text>
<text x="115.9" y="114.3">[2]</text>
<text x="204.3" y="128.1">EINT20_GY</text>
<text x="212.6" y="128.1">[2]</text>
</g>
<text font-size="1.1" x="192.5" y="204.8">ENGINEER:</text>
<g font-size="1">
<text x="28.8" y="1">5</text>
<text x="83.7" y="1">4</text>
<text x="138.6" y="1">3</text>
<text x="193.4" y="1">2</text>
<text x="248.3" y="1">1</text>
<text x=".4" y="28">D</text>
<text x="276.1" y="28">D</text>
<text x=".4" y="79.4">C</text>
<text x="276.1" y="79.4">C</text>
<text x=".4" y="130.9">B</text>
<text x="276.1" y="130.9">B</text>
<text x=".4" y="182.3">A</text>
<text x="276.1" y="182.3">A</text>
<text x="28.8" y="208.2">5</text>
<text x="83.7" y="208.2">4</text>
<text x="138.6" y="208.2">3</text>
<text x="193.4" y="208.2">2</text>
<text x="248.3" y="208.2">1</text>
</g>
</svg>
